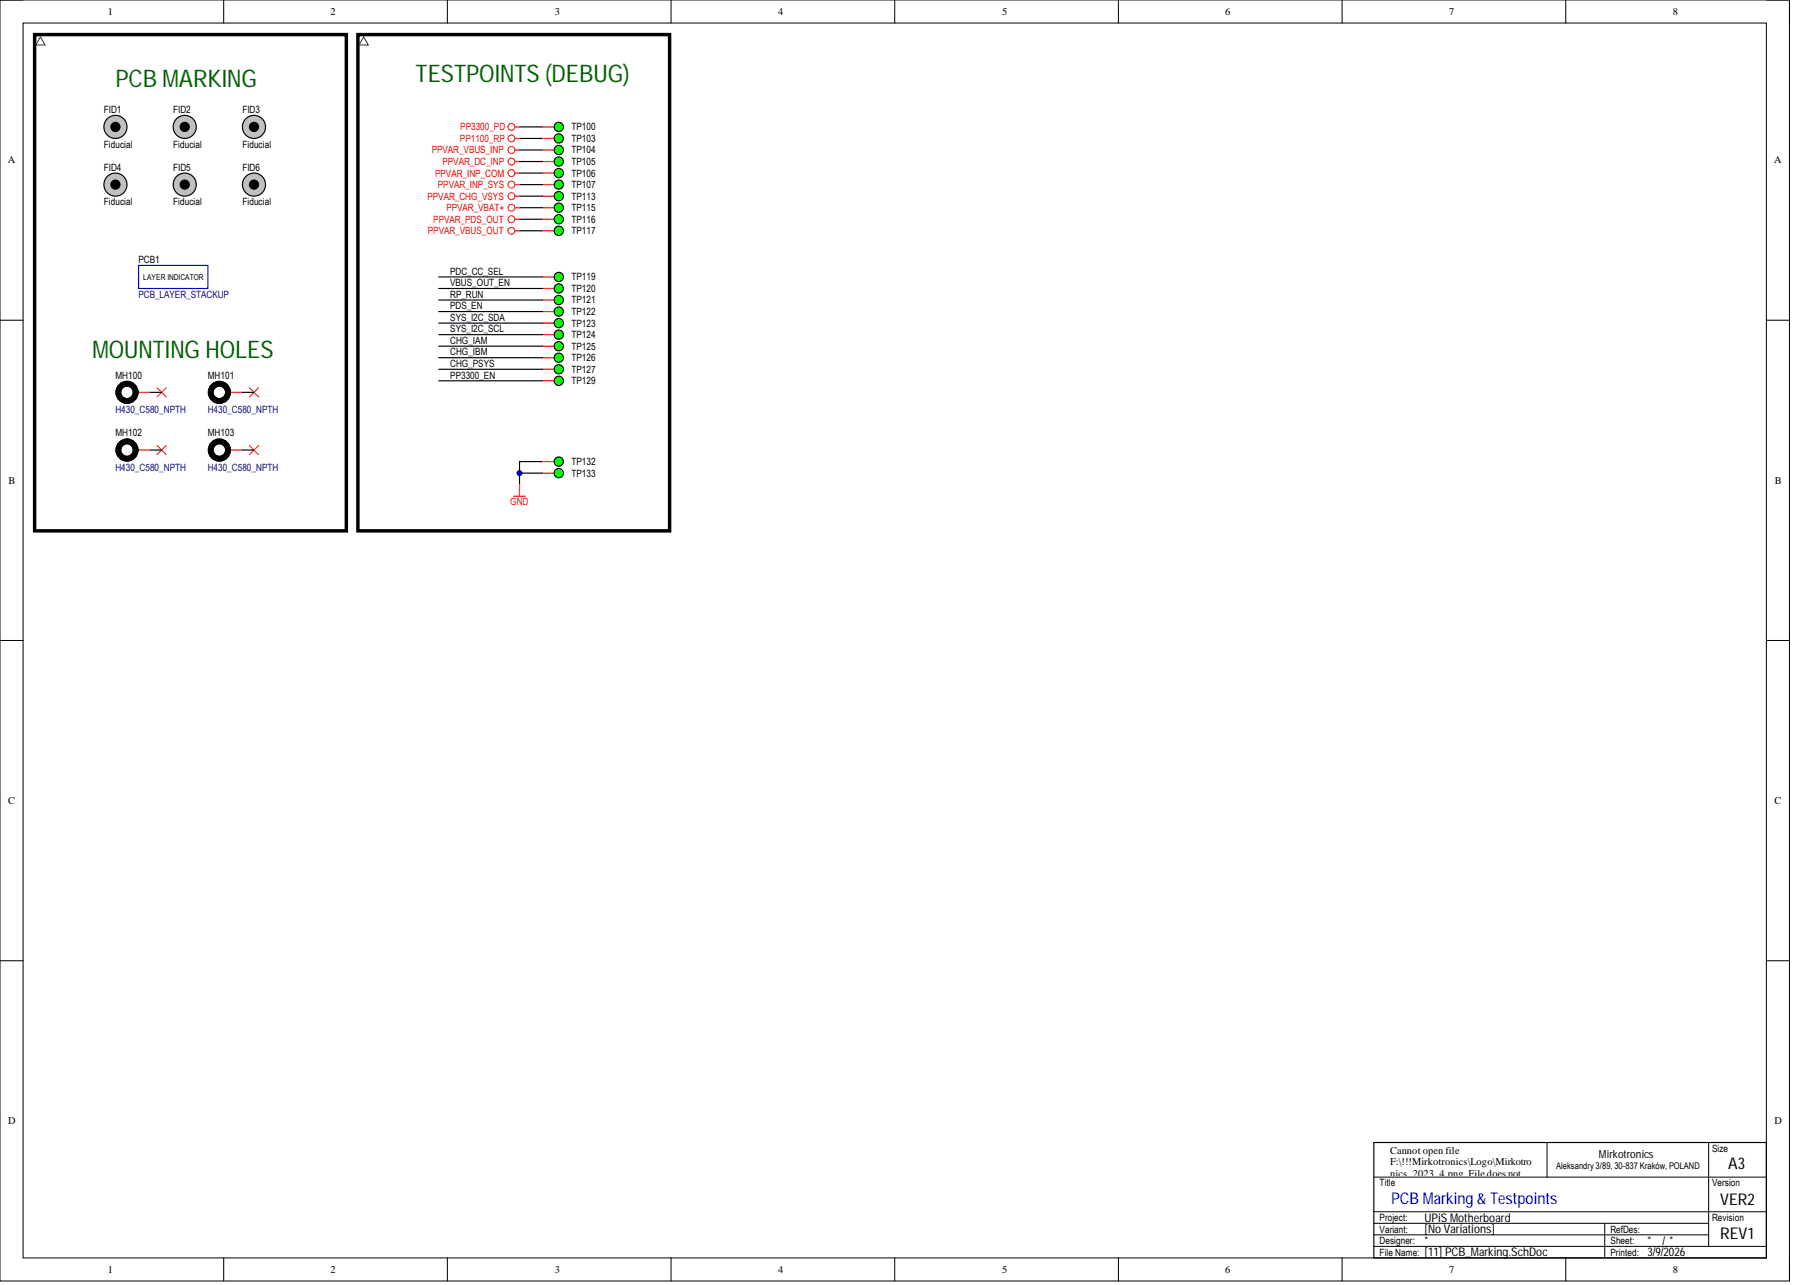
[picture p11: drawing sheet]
<svg xmlns="http://www.w3.org/2000/svg" width="393mm" height="282mm" viewBox="0 0 393 282" stroke-linecap="round" stroke-linejoin="round" font-family="sans-serif">
<g fill="none" stroke="#000" stroke-width=".22">
<path d="M0 0h392.6v281h-392.6zM0 0h5.1M49.1 0v5.1M98.1 0v5.1M147.2 0v5.1M196.3 0v5.1M245.4 0v5.1M294.4 0v5.1M343.5 0v5.1M387.5 0h5.1v5.1M5.1 5.1h382.4v270.8h-382.4zM0 70.2h5.1"/>
<path d="M387.5 70.2h5.1M0 140.5h5.1M387.5 140.5h5.1M0 210.7h5.1M387.5 210.7h5.1M301.4 258.2h86.1M339.4 250.6v7.6M374.8 250.6v22.8M49.1 275.9v5.1M98.1 275.9v5.1M147.2 275.9v5.1M196.3 275.9v5.1"/>
<path d="M245.4 275.9v5.1M294.4 275.9v5.1M301.4 268.3h73.4M301.4 270.9h73.4M301.4 265.8h86.1M301.4 273.4h86.1M343.5 275.9v5.1M352 268.3v7.6M392.6 275.9v5.1"/>
</g>
<path d="M301.4 250.6h86.1v25.3h-86.1z" fill="none" stroke="#000" stroke-width=".25"/>
<path d="M30.4 58.2h15.2v5.1h-15.2z" fill-rule="evenodd" fill="#fff"/>
<path d="M30.4 58.2h15.2v5.1h-15.2z" fill="none" stroke="#00c" stroke-width=".25"/>
<circle cx="25.3" cy="27.8" r="2.53" fill="#c0c0c0"/>
<circle cx="25.3" cy="27.8" r="2.53" fill="none" stroke="#000" stroke-width=".25"/>
<circle cx="25.3" cy="27.8" r="1.01" fill="#000"/>
<circle cx="25.3" cy="27.8" r="1.01" fill="none" stroke="#000" stroke-width=".22"/>
<circle cx="40.5" cy="27.8" r="2.53" fill="#c0c0c0"/>
<circle cx="40.5" cy="27.8" r="2.53" fill="none" stroke="#000" stroke-width=".25"/>
<circle cx="40.5" cy="27.8" r="1.01" fill="#000"/>
<circle cx="40.5" cy="27.8" r="1.01" fill="none" stroke="#000" stroke-width=".22"/>
<circle cx="55.7" cy="27.8" r="2.53" fill="#c0c0c0"/>
<circle cx="55.7" cy="27.8" r="2.53" fill="none" stroke="#000" stroke-width=".25"/>
<circle cx="55.7" cy="27.8" r="1.01" fill="#000"/>
<circle cx="55.7" cy="27.8" r="1.01" fill="none" stroke="#000" stroke-width=".22"/>
<path d="M7.6 7.6h68.4v108.8h-68.4z" fill="none" stroke="#000" stroke-width=".76"/>
<path d="M8.9 8.1l1 1.8h-2z" fill="none" stroke="#333" stroke-width=".22"/>
<circle cx="25.3" cy="40.5" r="2.53" fill="#c0c0c0"/>
<circle cx="25.3" cy="40.5" r="2.53" fill="none" stroke="#000" stroke-width=".25"/>
<circle cx="25.3" cy="40.5" r="1.01" fill="#000"/>
<circle cx="25.3" cy="40.5" r="1.01" fill="none" stroke="#000" stroke-width=".22"/>
<circle cx="40.5" cy="40.5" r="2.53" fill="#c0c0c0"/>
<circle cx="40.5" cy="40.5" r="2.53" fill="none" stroke="#000" stroke-width=".25"/>
<circle cx="40.5" cy="40.5" r="1.01" fill="#000"/>
<circle cx="40.5" cy="40.5" r="1.01" fill="none" stroke="#000" stroke-width=".22"/>
<circle cx="55.7" cy="40.5" r="2.53" fill="#c0c0c0"/>
<g fill="none" stroke="#000" stroke-width=".25">
<path d="M114 27.8h5M114 30.4h5M114 32.9h5M32.9 86.1h2.6M32.9 98.7h2.6M53.2 86.1h2.5M53.2 98.7h2.5"/>
<circle cx="55.7" cy="40.5" r="2.53"/>
</g>
<circle cx="55.7" cy="40.5" r="1.01" fill="#000"/>
<circle cx="55.7" cy="40.5" r="1.01" fill="none" stroke="#000" stroke-width=".22"/>
<path d="M119 27.8h2.6M30.4 86.1h2.5M30.4 98.7h2.5M50.7 86.1h2.5M50.7 98.7h2.5" fill="none" stroke="#f00" stroke-width=".25"/>
<g fill="none" stroke="#000" stroke-width="1.3">
<circle cx="27.9" cy="86.1" r="1.9"/>
<circle cx="27.9" cy="98.7" r="1.9"/>
<circle cx="48.1" cy="86.1" r="1.9"/>
<circle cx="48.1" cy="98.7" r="1.9"/>
</g>
<path d="M34.4 85.1l2.1 2M34.4 97.7l2.1 2M36.5 85.1l-2.1 2M36.5 97.7l-2.1 2M54.7 85.1l2 2M54.7 97.7l2 2M56.7 85.1l-2 2M56.7 97.7l-2 2" fill="none" stroke="#f00" stroke-width=".22"/>
<circle cx="122.6" cy="27.8" r="1.01" fill="#0f0"/>
<circle cx="122.6" cy="27.8" r="1.01" fill="none" stroke="#000" stroke-width=".25"/>
<path d="M119 30.4h2.6" fill="none" stroke="#f00" stroke-width=".25"/>
<circle cx="122.6" cy="30.4" r="1.01" fill="#0f0"/>
<circle cx="122.6" cy="30.4" r="1.01" fill="none" stroke="#000" stroke-width=".25"/>
<path d="M119 32.9h2.6" fill="none" stroke="#f00" stroke-width=".25"/>
<circle cx="122.6" cy="32.9" r="1.01" fill="#0f0"/>
<circle cx="122.6" cy="32.9" r="1.01" fill="none" stroke="#000" stroke-width=".25"/>
<path d="M119 35.4h2.6" fill="none" stroke="#f00" stroke-width=".25"/>
<circle cx="122.6" cy="35.4" r="1.01" fill="#0f0"/>
<g fill="none" stroke="#000" stroke-width=".25">
<path d="M114 38h5M119 101.3h-5v5"/>
<circle cx="122.6" cy="35.4" r="1.01"/>
</g>
<circle cx="114" cy="103.8" r=".51" fill="#000080"/>
<circle cx="114" cy="103.8" r=".51" fill="none" stroke="#000080" stroke-width=".22"/>
<path d="M114 103.8h5" fill="none" stroke="#000" stroke-width=".25"/>
<circle cx="114" cy="103.8" r=".51" fill="#000080"/>
<circle cx="114" cy="103.8" r=".51" fill="none" stroke="#000080" stroke-width=".22"/>
<path d="M119 43h2.6M112.7 108.8h2.5M114 106.3v2.5" fill="none" stroke="#f00" stroke-width=".25"/>
<circle cx="122.6" cy="43" r="1.01" fill="#0f0"/>
<g fill="none" stroke="#000" stroke-width=".25">
<path d="M114 43h5"/>
<circle cx="122.6" cy="43" r="1.01"/>
</g>
<path d="M119 45.6h2.6" fill="none" stroke="#f00" stroke-width=".25"/>
<circle cx="122.6" cy="45.6" r="1.01" fill="#0f0"/>
<g fill="none" stroke="#000" stroke-width=".25">
<path d="M114 45.6h5"/>
<circle cx="122.6" cy="45.6" r="1.01"/>
</g>
<path d="M119 40.5h2.6" fill="none" stroke="#f00" stroke-width=".25"/>
<circle cx="122.6" cy="40.5" r="1.01" fill="#0f0"/>
<g fill="none" stroke="#000" stroke-width=".25">
<path d="M114 40.5h5"/>
<circle cx="122.6" cy="40.5" r="1.01"/>
</g>
<g fill="none" stroke="#f00" stroke-width=".22">
<circle cx="112.2" cy="35.4" r=".76"/>
<circle cx="112.2" cy="30.4" r=".76"/>
<circle cx="112.2" cy="32.9" r=".76"/>
<circle cx="112.2" cy="27.8" r=".76"/>
</g>
<path d="M113 27.8h1M113 30.4h1M113 32.9h1M113 35.4h1M119 38h2.6" fill="none" stroke="#f00" stroke-width=".25"/>
<circle cx="122.6" cy="38" r="1.01" fill="#0f0"/>
<g fill="none" stroke="#000" stroke-width=".25">
<path d="M114 35.4h5M114 48.1h5M114 50.6h5"/>
<circle cx="122.6" cy="38" r="1.01"/>
</g>
<g fill="none" stroke="#f00" stroke-width=".22">
<circle cx="112.2" cy="38" r=".76"/>
<circle cx="112.2" cy="43" r=".76"/>
<circle cx="112.2" cy="45.6" r=".76"/>
<circle cx="112.2" cy="40.5" r=".76"/>
</g>
<path d="M113 38h1M113 40.5h1M113 45.6h1M113 43h1M119 48.1h2.6" fill="none" stroke="#f00" stroke-width=".25"/>
<circle cx="122.6" cy="48.1" r="1.01" fill="#0f0"/>
<circle cx="122.6" cy="48.1" r="1.01" fill="none" stroke="#000" stroke-width=".25"/>
<path d="M119 50.6h2.6" fill="none" stroke="#f00" stroke-width=".25"/>
<circle cx="122.6" cy="50.6" r="1.01" fill="#0f0"/>
<circle cx="122.6" cy="50.6" r="1.01" fill="none" stroke="#000" stroke-width=".25"/>
<path d="M119 60.7h2.6" fill="none" stroke="#f00" stroke-width=".25"/>
<circle cx="122.6" cy="60.7" r="1.01" fill="#0f0"/>
<circle cx="122.6" cy="60.7" r="1.01" fill="none" stroke="#000" stroke-width=".25"/>
<g fill="none" stroke="#f00" stroke-width=".22">
<circle cx="112.2" cy="48.1" r=".76"/>
<circle cx="112.2" cy="50.6" r=".76"/>
</g>
<path d="M113 48.1h1M113 50.6h1M119 63.3h2.6" fill="none" stroke="#f00" stroke-width=".25"/>
<circle cx="122.6" cy="63.3" r="1.01" fill="#0f0"/>
<circle cx="122.6" cy="63.3" r="1.01" fill="none" stroke="#000" stroke-width=".25"/>
<path d="M119 65.8h2.6" fill="none" stroke="#f00" stroke-width=".25"/>
<circle cx="122.6" cy="65.8" r="1.01" fill="#0f0"/>
<g fill="none" stroke="#000" stroke-width=".25">
<path d="M96.2 60.7h22.8M96.2 63.3h22.8M96.2 65.8h22.8"/>
<circle cx="122.6" cy="65.8" r="1.01"/>
</g>
<path d="M119 68.3h2.6" fill="none" stroke="#f00" stroke-width=".25"/>
<circle cx="122.6" cy="68.3" r="1.01" fill="#0f0"/>
<circle cx="122.6" cy="68.3" r="1.01" fill="none" stroke="#000" stroke-width=".25"/>
<path d="M119 70.9h2.6" fill="none" stroke="#f00" stroke-width=".25"/>
<circle cx="122.6" cy="70.9" r="1.01" fill="#0f0"/>
<circle cx="122.6" cy="70.9" r="1.01" fill="none" stroke="#000" stroke-width=".25"/>
<path d="M119 73.4h2.6" fill="none" stroke="#f00" stroke-width=".25"/>
<circle cx="122.6" cy="73.4" r="1.01" fill="#0f0"/>
<circle cx="122.6" cy="73.4" r="1.01" fill="none" stroke="#000" stroke-width=".25"/>
<path d="M119 75.9h2.6" fill="none" stroke="#f00" stroke-width=".25"/>
<circle cx="122.6" cy="75.9" r="1.01" fill="#0f0"/>
<circle cx="122.6" cy="75.9" r="1.01" fill="none" stroke="#000" stroke-width=".25"/>
<path d="M119 78.5h2.6" fill="none" stroke="#f00" stroke-width=".25"/>
<circle cx="122.6" cy="78.5" r="1.01" fill="#0f0"/>
<circle cx="122.6" cy="78.5" r="1.01" fill="none" stroke="#000" stroke-width=".25"/>
<path d="M119 81h2.6" fill="none" stroke="#f00" stroke-width=".25"/>
<circle cx="122.6" cy="81" r="1.01" fill="#0f0"/>
<circle cx="122.6" cy="81" r="1.01" fill="none" stroke="#000" stroke-width=".25"/>
<path d="M119 83.5h2.6" fill="none" stroke="#f00" stroke-width=".25"/>
<circle cx="122.6" cy="83.5" r="1.01" fill="#0f0"/>
<g fill="none" stroke="#000" stroke-width=".25">
<path d="M96.2 68.3h22.8M96.2 70.9h22.8M96.2 73.4h22.8M96.2 75.9h22.8M96.2 78.5h22.8M96.2 81h22.8M96.2 83.5h22.8"/>
<circle cx="122.6" cy="83.5" r="1.01"/>
</g>
<path d="M119 101.3h2.6" fill="none" stroke="#f00" stroke-width=".25"/>
<circle cx="122.6" cy="101.3" r="1.01" fill="#0f0"/>
<circle cx="122.6" cy="101.3" r="1.01" fill="none" stroke="#000" stroke-width=".25"/>
<path d="M119 103.8h2.6" fill="none" stroke="#f00" stroke-width=".25"/>
<circle cx="122.6" cy="103.8" r="1.01" fill="#0f0"/>
<circle cx="122.6" cy="103.8" r="1.01" fill="none" stroke="#000" stroke-width=".25"/>
<path d="M78.5 7.6h68.4v108.8h-68.4z" fill="none" stroke="#000" stroke-width=".76"/>
<path d="M79.8 8.1l1 1.8h-2z" fill="none" stroke="#333" stroke-width=".22"/>
<g font-size="5.3" fill="#060">
<text x="91.2" y="17.9">TESTPOINTS (DEBUG)</text>
<text x="25.3" y="19.1">PCB MARKING</text>
<text x="20.3" y="78.6">MOUNTING HOLES</text>
</g>
<g font-size="3.5">
<text x="379.1" y="256.4">A3</text>
<text x="377.4" y="264.3">VER2</text>
<text x="377.4" y="271.9">REV1</text>
</g>
<text font-size="3.5" fill="#00c" x="305.2" y="264">PCB Marking &amp; Testpoints</text>
<g font-size="2.6">
<text x="312.5" y="268">UPiS Motherboard</text>
<text x="312.5" y="275.6">[11] PCB_Marking.SchDoc</text>
<text x="312.5" y="270.5">[No Variations]</text>
<text x="312.5" y="273.1">*</text>
<text x="361.4" y="275.6">3/9/2026</text>
<text x="361.4" y="273.1">*</text>
<text x="364.7" y="273.1">/*</text>
</g>
<text font-size="2.4" x="350.8" y="253.9">Mirkotronics</text>
<g font-size="2.3">
<text x="23.6" y="3.3">1</text>
<text x="72.5" y="3.3">2</text>
<text x="121.7" y="3.3">3</text>
<text x="170.7" y="3.3">4</text>
<text x="219.8" y="3.3">5</text>
<text x="268.8" y="3.3">6</text>
<text x="317.9" y="3.3">7</text>
<text x="367" y="3.3">8</text>
<text x="1.7" y="35.9">A</text>
<text x="389.2" y="35.9">A</text>
<text x="1.9" y="106.1">B</text>
<text x="389.4" y="106.1">B</text>
<text x="1.8" y="176.4">C</text>
<text x="389.3" y="176.4">C</text>
<text x="1.8" y="246.6">D</text>
<text x="389.3" y="246.6">D</text>
<text x="304.9" y="253.1">Cannot open file</text>
<text x="304.9" y="255.6">F:\!!!Mirkotronics\Logo\Mirkotro</text>
<text x="304.9" y="258.1">nics_2023_4.png. File does not</text>
<text x="23.6" y="279.2">1</text>
<text x="72.5" y="279.2">2</text>
<text x="121.7" y="279.2">3</text>
<text x="170.7" y="279.2">4</text>
<text x="219.8" y="279.2">5</text>
<text x="268.8" y="279.2">6</text>
<text x="317.9" y="279.2">7</text>
<text x="367" y="279.2">8</text>
</g>
<g font-size="2.2">
<text x="22.8" y="24.8">FID1</text>
<text x="38" y="24.8">FID2</text>
<text x="53.2" y="24.8">FID3</text>
<text x="125.4" y="28.6">TP100</text>
<text x="22.8" y="32.4">Fiducial</text>
<text x="38" y="32.4">Fiducial</text>
<text x="53.2" y="32.4">Fiducial</text>
<text x="125.4" y="31.1">TP103</text>
<text x="125.4" y="33.7">TP104</text>
<text x="22.8" y="37.5">FID4</text>
<text x="38" y="37.5">FID5</text>
<text x="53.2" y="37.5">FID6</text>
<text x="125.4" y="36.2">TP105</text>
<text x="125.4" y="41.3">TP107</text>
<text x="125.4" y="38.7">TP106</text>
<text x="22.8" y="45.1">Fiducial</text>
<text x="38" y="45.1">Fiducial</text>
<text x="53.2" y="45.1">Fiducial</text>
<text x="125.4" y="43.8">TP113</text>
<text x="125.4" y="46.3">TP115</text>
<text x="125.4" y="48.9">TP116</text>
<text x="125.4" y="51.4">TP117</text>
<text x="30.4" y="57.7">PCB1</text>
<text x="98.8" y="60.2">PDC_CC_SEL</text>
<text x="98.8" y="62.8">VBUS_OUT_EN</text>
<text x="98.8" y="65.3">RP_RUN</text>
<text x="125.4" y="61.5">TP119</text>
<text x="125.4" y="64">TP120</text>
<text x="98.8" y="67.8">PDS_EN</text>
<text x="98.8" y="70.4">SYS_I2C_SDA</text>
<text x="125.4" y="66.6">TP121</text>
<text x="125.4" y="69.1">TP122</text>
<text x="125.4" y="71.6">TP123</text>
<text x="98.8" y="72.9">SYS_I2C_SCL</text>
<text x="98.8" y="75.4">CHG_IAM</text>
<text x="98.8" y="78">CHG_IBM</text>
<text x="125.4" y="74.2">TP124</text>
<text x="125.4" y="76.7">TP125</text>
<text x="25.3" y="83">MH100</text>
<text x="45.6" y="83">MH101</text>
<text x="98.8" y="80.5">CHG_PSYS</text>
<text x="98.8" y="83">PP3300_EN</text>
<text x="125.4" y="79.2">TP126</text>
<text x="125.4" y="81.8">TP127</text>
<text x="125.4" y="84.3">TP129</text>
<text x="25.3" y="95.7">MH102</text>
<text x="45.6" y="95.7">MH103</text>
<text x="125.4" y="102">TP132</text>
<text x="125.4" y="104.5">TP133</text>
<text x="375.6" y="252.6">Size</text>
<text x="302.7" y="260.2">Titlexist.</text>
<text x="305.1" y="260.2">e</text>
<text x="375.6" y="260.2">Version</text>
<text x="302.7" y="267.8">Project:</text>
<text x="375.6" y="267.8">Revision</text>
<text x="302.7" y="275.4">File Name:</text>
<text x="302.7" y="270.4">Variant:</text>
<text x="302.7" y="272.9">Designer:</text>
<text x="353.3" y="275.4">Printed:</text>
<text x="353.3" y="272.9">Sheet:</text>
<text x="353.3" y="270.4">RefDes:</text>
</g>
<g font-size="2.2" fill="#f00">
<text x="101" y="28.6">PP3300_PD</text>
<text x="94.7" y="33.7">PPVAR_VBUS_INP</text>
<text x="100.9" y="31.1">PP1100_RP</text>
<text x="95.5" y="38.7">PPVAR_INP_COM</text>
<text x="96.1" y="41.3">PPVAR_INP_SYS</text>
<text x="97.1" y="36.2">PPVAR_DC_INP</text>
<text x="93.8" y="43.8">PPVAR_CHG_VSYS</text>
<text x="97.9" y="46.3">PPVAR_VBAT+</text>
<text x="93.9" y="51.4">PPVAR_VBUS_OUT</text>
<text x="95.1" y="48.9">PPVAR_PDS_OUT</text>
<text x="111.9" y="110.9">GND</text>
</g>
<g font-size="2.2" fill="#000080">
<text x="30.4" y="65.3">PCB_LAYER_STACKUP</text>
<text x="25.3" y="90.6">H430_C580_NPTH</text>
<text x="45.6" y="90.6">H430_C580_NPTH</text>
<text x="25.3" y="103.3">H430_C580_NPTH</text>
<text x="45.6" y="103.3">H430_C580_NPTH</text>
</g>
<text font-size="2" x="341.4" y="256.5">Aleksandry 3/89, 30-837 Kraków, POLAND</text>
<text font-size="1.8" x="31.4" y="61.4">LAYER INDICATOR</text>
</svg>
